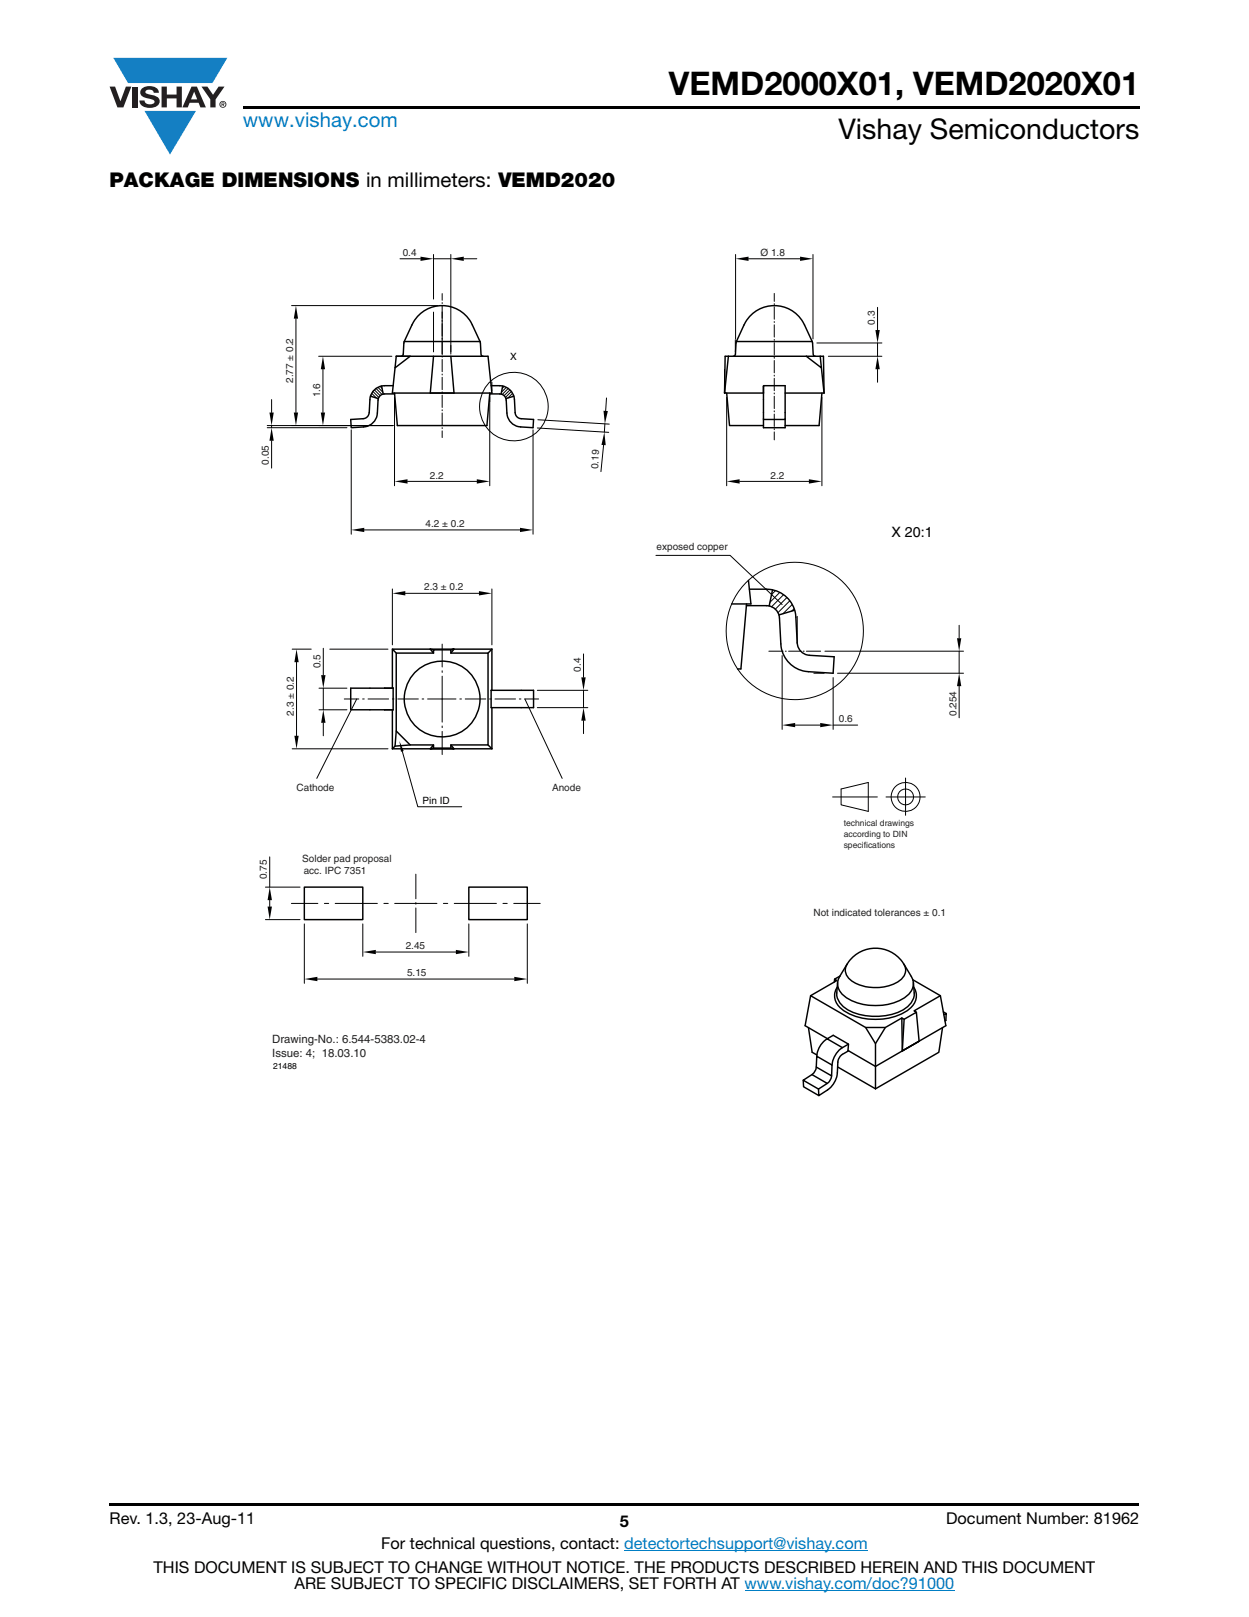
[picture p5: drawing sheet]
<svg xmlns="http://www.w3.org/2000/svg" width="216mm" height="279mm" viewBox="0 0 216 279" stroke-linecap="round" stroke-linejoin="round" font-family="sans-serif">
<g fill="#147fc3">
<path d="M19.6 10h19.7l-2.6 4.3h-1.1h-13.5z"/>
<path d="M25 19.2h8.9l-4.5 7.5z"/>
</g>
<g fill="#231f20">
<path d="M18.9 15h1l.9 2.5 1-2.5h.9l-1.4 3.6h-1z"/>
<path d="M22.9 15h.9v3.6h-.9z"/>
<path d="M24.6 15.3a2.1 2.1 0 0 1 2.8 .3l.1 .4h-.9a.79 .79 0 0 0-.7-.5 .79 .79 0 0 0-.8 .4l.3 .3 1 .2a1.08 1.08 0 0 1 1 .6 1.08 1.08 0 0 1-.1 1.2 2.28 2.28 0 0 1-3.1-.4l-.1-.4h.9a.96 .96 0 0 0 .8 .6 .96 .96 0 0 0 .9-.4 1.31 1.31 0 0 0-1.2-.6 1.03 1.03 0 0 1-1.1-.6 1.03 1.03 0 0 1 .2-1.1z"/>
<path d="M27.9 15h.9v1.3h1.7v-1.3h.9v3.6h-.9v-1.6h-1.7v1.6h-.9z"/>
<path d="M34.8 15h1.1l.9 1.4 1-1.4h1l-1.5 2.2v1.4h-.9v-1.4z"/>
<path d="M33.6 15.9l.5 1.3h-1.1zM33.1 15l-1.6 3.6h1l.3-.8h1.5l.3 .8h1l-1.6-3.6z"/>
<path d="M38.1 18a.46 .46 0 0 1 .9 0 .46 .46 0 0 1-.9 0zM37.9 18a.6 .6 0 0 0 1.2 0 .6 .6 0 0 0-1.2 0z"/>
<path d="M38.4 17.8h.2v.2h-.2zM38.3 17.7v.7h.1v-.3l.4 .3-.2-.3 .2-.2-.1-.2z"/>
</g>
<path d="M42 18.6h155M18.9 260h178.1" fill="none" stroke="#000" stroke-width=".36"/>
<path d="M107.9 267.9h42.1M128.7 274.8h36.3" fill="none" stroke="#007ec4" stroke-width=".17"/>
<path d="M44.7 42.7h121.9v146.7h-121.9z" fill="#fff"/>
<g fill="none" stroke="#000" stroke-width=".17">
<path d="M50.4 52.8h25.3M51.2 55.1v16.2M69.1 44.7h3.6M74.9 44.7h3M74.9 44v7.7M74.9 53.9v6.9M76.4 50.7v1.2M76.4 52.3v.1M76.4 52.8v8.5M77.9 44v17.2M80.2 44.7h2.2M127.1 58.7v2.1"/>
<path d="M127.2 44v14.6M129.4 44.7h8.9M133.8 50.7v1.4M133.8 52.5v.1M133.8 53v2.2M133.8 55.6v.1M133.8 56.1v2.1M133.8 58.6v.2M133.8 59.2v2.1M140.5 44v14.6M141.2 59.3h11.2M151.7 53.1v3.9"/>
<path d="M151.7 59.3v2.3M46.2 73.9h13.8M46.2 73.5h21.7M46.9 69v2.3M46.9 73.5v.4M46.9 76.2v4.7M55.1 61.6h12.6M55.8 63.8v7.5M60.7 74.3v18M64.1 68.3l.2 .2M64.3 68l.8 .8M64.5 67.6l1 1.1"/>
<path d="M64.7 67.4l1 1M65 67.1l1 1.1M65.3 66.9l.9 .9M65.7 66.8l.3 .3M68.2 68.7v15.2M76.4 61.5v.2M76.4 62.1v2.1M76.4 64.6v.2M76.4 65.2v2.1M76.4 67.7v.2M76.4 68.3v2.1M76.4 70.8v.2"/>
<path d="M76.4 71.4v2.1M76.4 73.9v.2M76.4 74.5v1.1M84.7 67.9v16M85 66v1.5M87.1 66.8l-.3 .3M87.5 66.9l-.8 .9M87.9 67.1l-1.1 1.1M88.2 67.4l-1.1 1M88.4 67.6l-1 1.1M88.6 68l-.8 .8M88.8 68.3l-.2 .2"/>
<path d="M92.1 74.3v18M92.9 74l12.3 .7M93 72.5l12.3 .8M104.3 76.9l-.4 4.6M104.6 73.2l-.1 1.5M104.8 68.8l-.1 2.2M125.2 63.8v4.1M125.6 68.7v15.2M133.8 61.7v.2M133.8 62.3v2.1M133.8 64.8v.2M133.8 65.4v2.1"/>
<path d="M133.8 67.9v.2M133.8 68.5v2.1M133.8 71v.2M133.8 71.5v2.2M133.8 74.1v.1M133.8 74.6v1.4M142.1 68.7v15.2M143.2 61.6h9.2M151.7 63.8v2.2M63 91.6h26.9M70.4 83.2h12M113.4 96h12.8l9 8.5"/>
<path d="M127.9 83.2h11.9M50.5 112.2h3.3M51.3 114.4v12.7M55.1 118.9h4.9M55.9 112v4.7M55.9 118.9v3.7M57 112.2h10.1M67.8 101.8v9.6M70.1 102.5h12.7M76.4 111.3v4M76.4 115.9v.3M76.4 116.8v8"/>
<path d="M85 101.8v9.6M92.9 119.3h8.7M100.9 113v4M100.9 119.3v3M132.9 112.5h2.5M134 102.1l-.6 .6M134.8 102.4l-1.7 1.7M135.2 113.3v12.7M135.4 102.8l-2 2M135.7 112.5h.2M136 103.2l-2 2.1M136.3 112.5h2.1"/>
<path d="M136.5 103.8l-2 2.1M136.9 104.4l-1.6 1.6M137.3 105.2l-.4 .4M137.8 106.5v4.6M138.8 112.5h.2M139.4 112.5h2.5M140.7 116.3h1.8M142.6 112.5h24M144 117.1v8.9M144.8 116.3h21.8M165.8 108v2.3M165.8 112.5v3.8"/>
<path d="M165.8 118.6v5.4M50.5 129.4h16.6M55.1 122.6h4.9M55.9 124.9v2.2M59.5 120.8h2.5M61.7 120.8l-6.9 13.7M62.7 120.8h.3M63.6 120.8h3.6M67.8 120.8h.3M68.8 120.8h3.5M69.5 129.8l2.7 9.6h7.6M73 120.8h.2"/>
<path d="M73.9 120.8h4.9M76.4 125.4v.3M76.4 126.4v4M79.5 120.8h.3M80.4 120.8h3.6M84.6 120.8h.3M85.6 120.8h3.5M89.8 120.8h.2M90.7 120.8h2.4M90.7 120.8l6.5 13.7M92.9 122.3h8.7M100.9 124.5v2.3"/>
<path d="M137.5 125.3h4.3M143.9 137.7h7.8M144 125.3h4.3M145.4 136.3l4.7-1.1v5l-4.7-1.1zM153.2 137.7h6.7M156.5 134.4v6.5M45.9 158.9h6M45.9 153.3h6M46.6 148.1v5.2M46.6 155.5v1.1M50.4 156.1h4.5M52.6 159.6v10.3"/>
<path d="M56.1 156.1h.7M57.9 156.1h7.3M62.7 159.6v5.6M66.4 156.1h.7M68.2 156.1h7.3M71.9 151v4.3M71.9 156v.2M71.9 156.9v4.2M76.6 156.1h.8M78.5 156.1h7.3M81 159.6v5.6M86.9 156.1h.8"/>
<path d="M88.8 156.1h4.6M91.1 159.6v10.3M54.9 169.2h34M65 164.5h13.8"/>
<circle cx="88.8" cy="70.3" r="5.9"/>
<circle cx="137.4" cy="109" r="11.9"/>
<circle cx="156.5" cy="137.7" r="2.5"/>
<circle cx="156.5" cy="137.7" r="1.37"/>
</g>
<g fill="#000">
<path d="M51.2 52.8l.3 2.3h-.7zM72.7 44.3l2.2 .4-2.2 .4zM77.9 44.7l2.3-.4v.8zM127.2 44.7l2.2-.4v.8zM138.3 44.3l2.2 .4-2.2 .4zM151.3 57h.8l-.4 2.3zM46.6 71.3h.7l-.4 2.2zM46.9 73.9l.4 2.3h-.7zM50.8 71.3h.7l-.3 2.2zM55.8 61.6l.4 2.2h-.7zM55.5 71.3h.7l-.4 2.2zM104.5 74.7l.2 2.2h-.7z"/>
<path d="M104.3 71h.8l-.5 2.2zM151.7 61.6l.4 2.2h-.8zM60.7 91.6l2.3-.4v.7zM68.2 83.2l2.2-.4v.8zM82.4 82.8l2.3 .4-2.3 .4zM89.9 91.2l2.2 .4-2.2 .3zM125.6 83.2l2.3-.4v.8zM139.8 82.8l2.3 .4-2.3 .4zM51.3 112.2l.3 2.2h-.7zM55.5 116.7h.8l-.4 2.2zM67.8 102.5l2.3-.4v.8zM82.8 102.1l2.2 .4-2.2 .4z"/>
<path d="M100.5 117h.7l-.3 2.3zM165.4 110.3h.8l-.4 2.2zM165.8 116.3l.4 2.3h-.8zM50.9 127.1h.7l-.3 2.3zM55.9 122.6l.4 2.3h-.8zM69 128l.8 1.8-.5 .1zM100.9 122.3l.3 2.2h-.7zM135.2 125.3l2.2-.4v.8zM141.8 124.9l2.2 .4-2.2 .4zM46.3 156.6h.7l-.4 2.3zM46.6 153.3l.4 2.2h-.7zM52.6 169.2l2.3-.4v.7z"/>
<path d="M62.7 164.5l2.3-.4v.8zM78.8 164.1l2.2 .4-2.2 .4zM88.9 168.8l2.2 .4-2.2 .3z"/>
</g>
<g fill="none" stroke="#000" stroke-width=".25">
<path d="M69.9 59h13.1M127.3 59h13.1M64 68.5l1.4 .4M66 66.7l.2 1.4M68 66.6a3.9 3.9 0 0 0-3.3 .7 2.48 2.48 0 0 0-.8 1.8l-.1 2.5a1.09 1.09 0 0 1-1 .7l-2.2 .2 .1 1.4a5.3 5.3 0 0 0 3.4-.6 2.51 2.51 0 0 0 1.1-1.9M68.2 67.9l.5 5.6h15.5l.5-5.6M68.2 68.1h-1.7a1.14 1.14 0 0 0-1.2 1l-.1 2.3M68.3 63.6l-.5 4.3M70.9 61.6l-2.6 2 .2-2h15.9l.6 6.3h-17.2M74.9 61.6l-.5 6.3M77.9 61.6l.6 6.3M83.5 61.6l-.2-.1-.2-.3-.1-1.9a16.9 16.9 0 0 0-2.2-4.5 5.8 5.8 0 0 0-9.6 1.4l-1.3 2.8-.2 2.2-.1 .3-.3 .1"/>
<path d="M84.9 66.6a3.9 3.9 0 0 1 3.2 .7 2.51 2.51 0 0 1 .8 1.8l.1 2.2a1.09 1.09 0 0 0 1.1 1l2.1 .2-.1 1.4a5.3 5.3 0 0 1-3.4-.6 2.54 2.54 0 0 1-1.1-1.9l-.1-2.3a1.14 1.14 0 0 0-1.1-1h-1.8M86.9 66.7l-.3 1.4M88.8 68.5l-1.3 .4M125.3 67.9v-6.3h17l.1 6.3M125.6 67.9l.5 5.6h5.9M125.9 61.6l-.7 6.3h6.8M132 67.9h.1M132 66.8v1.1M132 66.8h.1M132 66.6h3.7v7.3h-3.7zM132 72.5h3.7M135.7 67.9h6.7"/>
<path d="M139.4 61.6l2.6 2-.2-2M140.9 61.6l-.2-.1-.1-.3-.1-1.9a16.4 16.4 0 0 0-2.3-4.5 5.8 5.8 0 0 0-9.6 1.4l-1.3 2.8-.2 2.2-.1 .3-.2 .1M142 63.6l.4 4.3M142.1 67.9l-.5 5.6h-5.9M66.5 118.9h1.5v3.7h-7.4v-3.7h7.4M67.8 112.2v6.7M74.4 112.2h4.1l-.6 .1M74.4 112.2l.5 .1M74.4 112.2h-6.6l.7 .6M74.4 112.2l.5 .6M84.9 119.3h7.3v3h-7.3M84.9 119.3v3"/>
<path d="M85 112.2h-6.5l-.6 .6M85 112.2l-.6 .6M85 112.2v7.1M129 104.4l-.9 11.2h-.6M129.4 100.3l.4 4.1h-3.3M129.5 101.8a10.4 10.4 0 0 1 5 .4 5.1 5.1 0 0 1 3.1 4.4l.2 4.5a2.26 2.26 0 0 0 2.1 2.1l4.3 .3-.2 2.8-4.3-.2a5.1 5.1 0 0 1-4.7-4.8l-.3-4.5a2.26 2.26 0 0 0-2.2-2.1h-3.5M133.5 101.9l-.5 2.8M137.4 105.4l-2.8 .9M67.8 122.6v6.8M67.8 129.4h17.2M68.5 126.3l-.2 2.6-.5 .5M70.9 128.7l-2.6 .2"/>
<path d="M74.4 129.4l.5-.1h3l.6 .1zM74.9 129.3v-.6l-.5 .7M74.9 128.7h-4l-2.4-2.4v-13.5h6.4v-.5h3v.5h6.5v15.9h-6.5v.6M77.9 128.7l.6 .7M84.4 128.7l.6 .7M85 122.3v7.1M52.6 153.3h10.1v5.6h-10.1zM81 153.3h10.1v5.6h-10.1zM139.7 177.6l.7 4.2 .8 .5M140.1 172l-.9 5.2 3.8 2.3M143 179.5a3.9 3.9 0 0 0-1.8 3M144.3 169.2l-.1 .5"/>
<path d="M144.7 170.6a2.75 2.75 0 0 0 .9 3.8 10.6 10.6 0 0 0 11.5 0 2.75 2.75 0 0 0 .9-3.8M144.8 169.8a3.9 3.9 0 0 0 2.7 5.2 10.9 10.9 0 0 0 8.7-.5 3.3 3.3 0 0 0 1.8-2.9l-.1-1.8M145.2 168.7l-.9 .5 .4 .2-4.6 2.6 9.5 5.5h3.4l2.9-1.6M146.4 166.6l-1.3 2.1a2.64 2.64 0 0 0 1.3 3.7 10 10 0 0 0 9.9 0 2.64 2.64 0 0 0 1.2-3.7l-1.2-2.1M146.4 166.6a5.8 5.8 0 0 1 9.9 0M146.4 166.6a2.18 2.18 0 0 0 1.1 3.1 7.9 7.9 0 0 0 8.2-.4 2.03 2.03 0 0 0 .6-2.7M149.6 177.5l1.7 2.8v4M153 177.5l-1.7 2.8M156.3 176.1l2.1-1.2 .5 5-2.9 1.7zM156.3 176.1l-.4-.2 .1 5.7 2.9-1.7M157.8 169.3l4.8 2.7-4.6 2.7 .4 .2M162.6 172l.9 5.2-12.2 7.1"/>
<path d="M162.9 177.6l-.6 4.2-11 6.3M163.1 174.8l.5 .3M163.2 175.3l.4-.2-.1 1.2-.1 .1M138.8 186.7l.1 1.1 2.6 1.5M138.8 186.7l1.6-1 2.6 1.5-1.5 1zM141.1 184.4l-.2 .7-.5 .6M141.2 182.5l2.6 1.5-.1 1.9-2.6-1.5zM143.7 185.9l-.2 .7-.5 .6M144.8 184.4l6.5 3.7M145.6 181a4.1 4.1 0 0 0-1.8 3M146.7 180.4l-1.1 .6-2.6-1.5 1-.6 2.7 1.5-.1 1.1 4.7 2.8M146.7 181.6a3 3 0 0 0-1.6 1.2l-.3 .7a5.8 5.8 0 0 1-.7 3.8 6.2 6.2 0 0 1-2.6 2v-1.1"/>
<path d="M151.3 184.3v3.8"/>
<circle cx="76.4" cy="120.8" r="6.6"/>
</g>
<text font-size="5.6" x="115.6" y="16.4">VEMD2000X01, VEMD2020X01</text>
<text font-size="4.9" x="144.9" y="24">Vishay Semiconductors</text>
<text font-size="3.5" fill="#007ec4" x="42" y="21.9">www.vishay.com</text>
<text font-size="3.5" x="18.9" y="32.3">PACKAGE DIMENSIONS in millimeters: VEMD2020</text>
<g font-size="2.8">
<text x="18.9" y="263.3">Rev. 1.3, 23-Aug-11</text>
<text x="107.2" y="263.8">5</text>
<text x="163.6" y="263.3">Document Number: 81962</text>
<text x="65.9" y="267.7">For technical questions, contact: detectortechsupport@vishay.com</text>
<text x="26.5" y="271.7">THIS DOCUMENT IS SUBJECT TO CHANGE WITHOUT NOTICE. THE PRODUCTS DESCRIBED HEREIN AND THIS DOCUMENT</text>
<text x="50.9" y="274.6">ARE SUBJECT TO SPECIFIC DISCLAIMERS, SET FORTH AT www.vishay.com/doc?91000</text>
</g>
<text font-size="2.5" x="154.1" y="92.9">X 20:1</text>
<g font-size="2" fill="#231f20">
<text x="47" y="180.3">Drawing-No.: 6.544-5383.02-4</text>
<text x="47" y="182.6">Issue: 4; 18.03.10</text>
</g>
<g font-size="1.7" fill="#231f20">
<text x="69.6" y="44.2">0.4</text>
<text x="131.5" y="44.2">Ø 1.8</text>
<text x="151.2" y="56.1" transform="rotate(-90 151.2 56.1)">0.3</text>
<text x="50.7" y="66.2" transform="rotate(-90 50.7 66.2)">2.77 ± 0.2</text>
<text x="55.4" y="68.7" transform="rotate(-90 55.4 68.7)">1.6</text>
<text x="46.5" y="80.3" transform="rotate(-90 46.5 80.3)">0.05</text>
<text x="74.3" y="82.7">2.2</text>
<text x="103.4" y="81" transform="rotate(-87 103.4 81)">0.19</text>
<text x="133.2" y="82.7">2.2</text>
<text x="73.6" y="91.1">4.2 ± 0.2</text>
<text x="113.5" y="95.1">exposed copper</text>
<text x="73.3" y="102">2.3 ± 0.2</text>
<text x="55.4" y="115.5" transform="rotate(-90 55.4 115.5)">0.5</text>
<text x="100.4" y="116.1" transform="rotate(-90 100.4 116.1)">0.4</text>
<text x="50.8" y="123.6" transform="rotate(-90 50.8 123.6)">2.3 ± 0.2</text>
<text x="145" y="124.8">0.6</text>
<text x="165.3" y="123.7" transform="rotate(-90 165.3 123.7)">0.254</text>
<text x="51.3" y="136.7">Cathode</text>
<text x="95.4" y="136.7">Anode</text>
<text x="52.3" y="148.9">Solder pad proposal</text>
<text x="46.1" y="151.9" transform="rotate(-90 46.1 151.9)">0.75</text>
<text x="52.5" y="151">acc. IPC 7351</text>
<text x="140.6" y="158.3">Not indicated tolerances ± 0.1</text>
<text x="70.1" y="164">2.45</text>
<text x="70.4" y="168.7">5.15</text>
</g>
<g font-size="1.7">
<text x="88.2" y="62.3">X</text>
<text x="73" y="138.9">Pin ID</text>
</g>
<g font-size="1.5" fill="#231f20">
<text x="145.8" y="142.7">technical drawings</text>
<text x="145.8" y="146.5">specifications</text>
<text x="145.8" y="144.6">according to DIN</text>
</g>
<text font-size="1.5" x="47.2" y="184.7">21488</text>
</svg>
